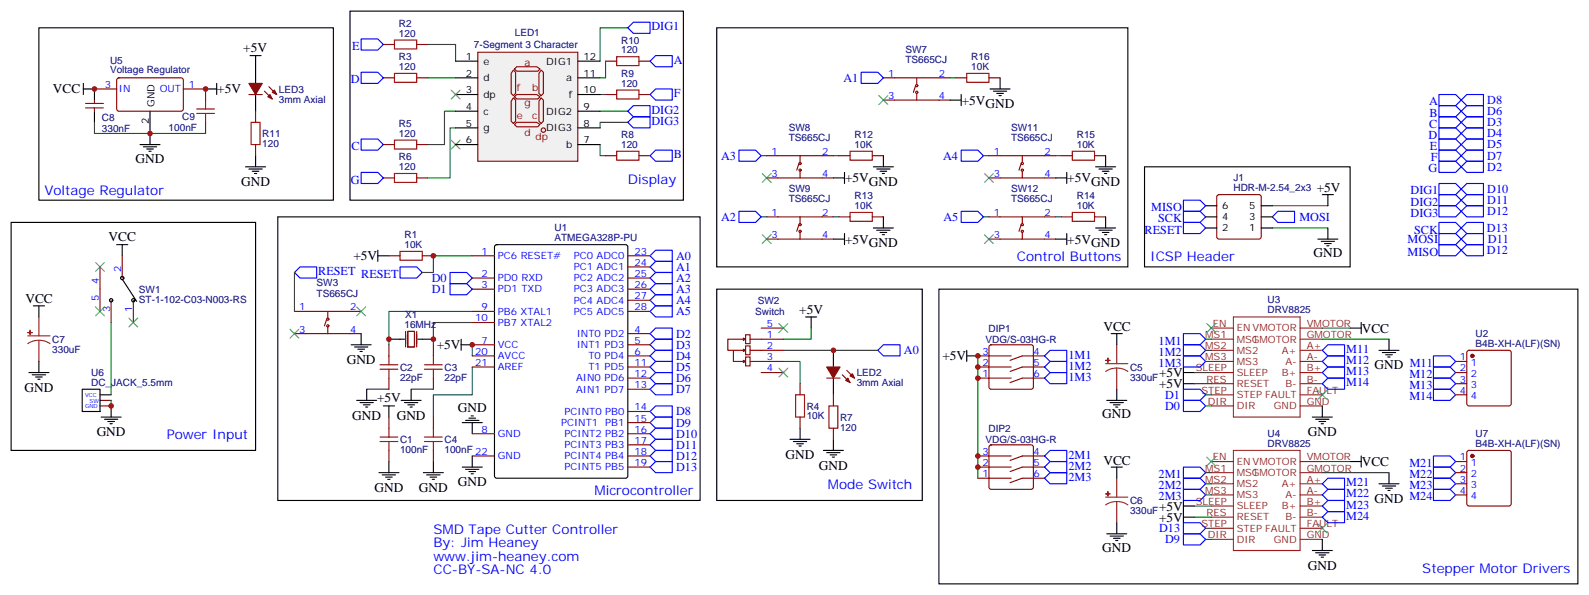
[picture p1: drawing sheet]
<svg xmlns="http://www.w3.org/2000/svg" width="504mm" height="189mm" viewBox="0 0 504 189" stroke-linecap="round" stroke-linejoin="round" font-family="sans-serif">
<g fill="none" stroke="#008700" stroke-width=".35">
<path d="M135.8 14.1h8.8v5.3M192.3 19.4v5.3h-1.8M199.3 8.8h-8.8v10.6M135.8 24.7h8.8M144.6 35.3h-3.5v10.6h-5.3M190.5 30h1.8M190.5 35.3h8.8M199.3 38.8h-8.8v1.8M144.6 40.6h-1.7v15.8h-7.1M190.5 45.9v3.5h1.8M403.9 72.3h17.7M403.9 65.3h17.7"/>
<path d="M149.9 81.1h-12.3v5.3h-3.5M149.9 98.8h-26.4v10.6M149.9 116.4v8.8h-12.3v7.1M149.9 102.3h-12.3v7.1M149.9 109.4v3.5M116.4 123.5h7.1M130.5 123.5h7.1"/>
</g>
<g fill="none" stroke="#00f" stroke-width=".35">
<path d="M114.7 12.3h5.2l1.8 1.8-1.8 1.8h-5.2zM199.3 8.8l1.8-1.7h5.3v3.5h-5.3zM206.4 19.4l1.7-1.8h5.3v3.6h-5.3zM114.7 22.9h5.2l1.8 1.8-1.8 1.8h-5.2zM199.3 35.3l1.8-1.8h5.3v3.5h-5.3zM199.3 38.8l1.8-1.8h5.3v3.6h-5.3zM208.1 28.2h5.3v3.6h-5.3l-1.7-1.8zM114.7 44.1h5.2l1.8 1.8-1.8 1.7h-5.2zM114.7 54.7h5.2l1.8 1.7-1.8 1.8h-5.2zM206.4 49.4l1.7-1.8h5.3v3.6h-5.3zM375.7 70.6h5.3l1.8 1.7-1.8 1.8h-5.3zM375.7 67h5.3l1.8 1.8-1.8 1.8h-5.3z"/>
<path d="M375.7 63.5h5.3l1.8 1.8-1.8 1.7h-5.3zM403.9 68.8l1.8-1.8h5.3v3.6h-5.3zM456.8 74.1h5.3l1.8 1.7-1.8 1.8h-5.3zM456.8 70.6h5.3l1.8 1.7-1.8 1.8h-5.3zM456.8 77.6h5.3l1.8 1.8-1.8 1.7h-5.3zM463.9 72.3l1.8-1.7h5.3v3.5h-5.3zM463.9 75.8l1.8-1.7h5.3v3.5h-5.3zM463.9 79.4l1.8-1.8h5.3v3.5h-5.3zM127 84.7h5.3l1.8 1.7-1.8 1.8h-5.3zM142.9 90h5.3l1.7 1.7-1.7 1.8h-5.3zM142.9 86.4h5.3l1.7 1.8-1.7 1.8h-5.3zM206.4 98.8l1.7-1.8h5.3v3.5h-5.3z"/>
<path d="M206.4 95.2l1.7-1.7h5.3v3.5h-5.3zM206.4 91.7l1.7-1.7h5.3v3.5h-5.3zM206.4 88.2l1.7-1.8h5.3v3.6h-5.3zM206.4 84.7l1.7-1.8h5.3v3.5h-5.3zM206.4 81.1l1.7-1.7h5.3v3.5h-5.3zM206.4 119.9l1.7-1.7h5.3v3.5h-5.3zM206.4 116.4l1.7-1.7h5.3v3.5h-5.3zM206.4 112.9l1.7-1.8h5.3v3.6h-5.3zM206.4 109.4l1.7-1.8h5.3v3.5h-5.3zM206.4 105.8l1.7-1.7h5.3v3.5h-5.3zM206.4 137.6l1.7-1.8h5.3v3.5h-5.3zM206.4 130.5l1.7-1.7h5.3v3.5h-5.3z"/>
<path d="M206.4 123.5l1.7-1.8h5.3v3.5h-5.3zM208.1 132.3h5.3v3.5h-5.3l-1.7-1.7zM206.4 148.2l1.7-1.8h5.3v3.5h-5.3zM206.4 144.6l1.7-1.7h5.3v3.5h-5.3zM206.4 141.1l1.7-1.8h5.3v3.6h-5.3z"/>
</g>
<g fill="none" stroke="#000" stroke-width=".35">
<path d="M111.1 3.5h105.9v60h-105.9zM88.2 68.8h134v89.9h-134zM119.9 79.4v3.5M157.2 77.8l.5-.2h40.9l.7 .4v73l-.4 .6-41.2 .1-.7-.5v-72.9zM382.8 72.3h3.5M382.8 68.8h3.5M382.8 65.3h3.5M400.4 72.3h3.5M400.4 68.8h3.5M400.4 65.3h3.5M418.4 75.8h6.3M419.5 76.6h4.2"/>
<path d="M419.8 61.7h3.5M420.5 77.3h2.1M421.2 78h.7M421.6 61.7v3.6M421.6 72.3v3.5M119.9 81.1h3.6M123.5 107.6h4.9M132.6 107.6h5M146.4 109.4h3.5M146.4 107.6v3.5M113.2 127h6.4M114.3 127.7h4.2"/>
<path d="M115.4 128.4h2.1M116.1 129.1h.7M116.4 123.5v3.5M121.7 128.8h3.5M123.5 128.8v3.5M127.4 127h6.3M128.4 127.7h4.2M129.5 128.4h2.1M130.2 129.1h.7M130.5 123.5v3.5M146.8 134.1h6.3M147.8 133.3h4.2"/>
<path d="M148.9 132.6h2.1M149.6 131.9h.7M149.9 134.1v3.5M120.3 149.9h6.3M121.4 150.6h4.2M122.4 151.3h2.1M123.1 152h.7M123.5 146.4v3.5M134.4 149.9h6.4M135.5 150.6h4.2M136.5 151.3h2.1M137.2 152h.7"/>
<path d="M137.6 146.4v3.5M146.8 148.2h6.3M147.8 148.9h4.2M148.9 149.6h2.1M149.6 150.3h.7M149.9 144.6v3.6"/>
</g>
<g fill="none" stroke="#870000" stroke-width=".35">
<path d="M121.7 14.1h3.5M132.3 14.1h3.5M192.3 19.4h3.5M202.8 19.4h3.6M121.7 24.7h3.5M132.3 24.7h3.5M192.3 30h3.5M202.8 30h3.6M121.7 56.4h3.5M121.7 45.9h3.5M132.3 56.4h3.5M132.3 45.9h3.5"/>
<path d="M192.3 49.4h3.5M202.8 49.4h3.6M386.5 61.9l.5-.2h12.7l.5 .2 .2 .5v12.7l-.2 .5-.5 .2h-12.7l-.5-.2-.2-.5v-12.7zM123.5 81.1h3.5M134.1 81.1h3.5M149.9 81.1h7.1M149.9 88.2h7.1M149.9 91.7h7.1M149.9 98.8h7.1M199.3 81.1h7.1M199.3 88.2h7.1M199.3 91.7h7.1"/>
<path d="M199.3 98.8h7.1M199.3 84.7h7.1M199.3 95.2h7.1M123.5 109.4v3.5M123.5 119.9v3.6M128.8 105.1v5M129.5 105.1h2.1v5h-2.1zM132.3 105.1v5M137.6 109.4v3.5M137.6 119.9v3.6M149.9 109.4h7.1M149.9 112.9h7.1"/>
<path d="M149.9 102.3h7.1M149.9 116.4h7.1M199.3 105.8h7.1M199.3 109.4h7.1M199.3 112.9h7.1M199.3 116.4h7.1M199.3 119.9h7.1M232.8 111.1v3.6h3.9M236 114.3l.7 .4-.7 .3zM236 110.8l.7 .3-.7 .4zM236 107.2l.7 .4-.7 .3zM236.4 107.6h-5.3v3.5h5.6"/>
<path d="M236.7 106.2h1.4v2.8h-1.4zM236.7 109.7h1.4v2.8h-1.4zM236.7 113.2h1.4v2.9h-1.4zM238.1 114.7h10.6M238.1 107.6h10.6M238.1 111.1h10.6M241.7 118.2h7M241.7 104.1h7M123.5 132.3v3.5M137.6 132.3v3.5M149.9 137.6h7.1M199.3 137.6h7.1"/>
<path d="M199.3 123.5h7.1M199.3 130.5h7.1M199.3 134.1h7.1M123.5 142.9v3.5M137.6 142.9v3.5M149.9 144.6h7.1M199.3 141.1h7.1M199.3 144.6h7.1M199.3 148.2h7.1"/>
</g>
<g fill="none" stroke="#a10000" stroke-width=".35">
<path d="M125.2 12.7h7.1v2.8h-7.1zM195.8 18h7v2.8h-7zM125.2 23.3h7.1v2.8h-7.1zM195.8 28.6h7v2.8h-7zM125.2 55h7.1v2.9h-7.1zM125.2 44.4h7.1v2.9h-7.1zM195.8 48h7v2.8h-7zM127 79.7h7.1v2.8h-7.1zM120.6 117.1h5.7M120.6 115.7h5.7M123.5 112.9v2.8M123.5 117.1v2.8"/>
<path d="M134.8 117.1h5.6M134.8 115.7h5.6M137.6 112.9v2.8M137.6 117.1v2.8M120.6 138.6h5.7M123.5 135.8v2.8M134.8 138.6h5.6M137.6 135.8v2.8M120.6 140.1h5.7M123.5 140.1v2.8M134.8 140.1h5.6M137.6 140.1v2.8"/>
</g>
<path d="M143.2 44.4l2.8 2.9M146 44.4l-2.8 2.9" fill="none" stroke="#3c3" stroke-width=".35"/>
<path d="M151.7 16.6h31.7v34.6h-31.7z" fill="#f0f0f0" stroke="#870000" stroke-width=".35"/>
<path d="M144.6 19.4h7.1M144.6 24.7h7.1M144.6 30h7.1M144.6 35.3h7.1M183.4 30h7.1M183.4 35.3h7.1M144.6 40.6h7.1M144.6 45.9h7.1M183.4 40.6h7.1M183.4 45.9h7.1" fill="none" stroke="#000" stroke-width=".35"/>
<path d="M163 22.2l.7 .7v6.7l-.7 .7-.7-.7v-6.3zM163 31l.7 .8v6.7l-.7 .7-.7-.7v-6.4zM163.3 21.9l.7-.7h6.4l1 .7-.7 .7h-6.7zM163.3 30.7l.7-.7h6.4l1 .7-.7 .7h-6.7zM163.3 39.5l.7-.7h6.4l1 .7-.7 .7h-6.7zM171.8 22.2l.7 .7v6.7l-.7 .7-.7-.7v-6.3zM171.8 31l.7 .8v6.7l-.7 .7-.7-.7v-6.4z" fill="none" stroke="#870000" stroke-width=".35"/>
<circle cx="172.5" cy="41.3" r=".71" fill="#f0f0f0" stroke="#870000" stroke-width=".35"/>
<g fill="none" stroke="#000" stroke-width=".35">
<path d="M12.3 8.8h93.5v54.7h-93.5zM79.4 17.6h3.5M81.1 17.6v8.9M183.4 19.4h7.1M227.5 8.8h130.6v75.9h-130.6zM26.5 28.2h3.5v3.6M26.5 26.5v3.5M30 35.3v3.5M47.6 35.3v10.6M65.3 28.2h3.5M68.8 26.5v3.5M81.1 30v5.3"/>
<path d="M183.4 24.7h7.1M301.6 31.8h3.6M305.2 30v3.5M314.3 28.2h6.4M315.4 28.9h4.2M316.4 29.6h2.2M317.1 30.3h.8M317.5 24.7v3.5M44.4 45.9h6.4M45.5 46.6h4.2M46.6 47.3h2.1M47.3 48h.7"/>
<path d="M78 52.9h6.3M79 53.6h4.3M80.1 54.3h2.1M80.8 55h.7M81.1 49.4v3.5M264.6 56.4h3.5M268.1 54.7v3.5M277.3 52.9h6.3M278.3 53.6h4.3M279.4 54.3h2.1M280.1 55h.7M280.5 49.4v3.5"/>
<path d="M335.1 56.4h3.6M338.7 54.7v3.5M347.8 52.9h6.4M348.9 53.6h4.2M350 54.3h2.1M350.7 55h.7M351 49.4v3.5M363.4 52.9h65.2v31.8h-65.2zM3.5 70.6h77.6v72.3h-77.6zM37 77.6h3.6M38.8 77.6v3.5M264.6 75.8h3.5"/>
<path d="M268.1 74.1v3.5M277.3 72.3h6.3M278.3 73h4.3M279.4 73.7h2.1M280.1 74.4h.7M280.5 68.8v3.5M335.1 75.8h3.6M338.7 74.1v3.5M347.8 72.3h6.4M348.9 73h4.2M350 73.7h2.1M350.7 74.4h.7"/>
<path d="M351 68.8v3.5M10.6 97h3.5M12.3 97v3.5M38.8 88.5l4.6 7.1M227.5 91.7h65.3v67h-65.3zM298.1 91.7h202.8v93.5h-202.8zM9.2 118.2h6.3M10.2 118.9h4.3M11.3 119.6h2.1M12.3 114.7v3.5M111.5 109.4h6.3M112.5 110.1h4.3"/>
<path d="M113.6 110.8h2.1M114.3 111.5h.7M114.7 105.8v3.6M255.8 100.5h3.5M257.5 100.5v3.6M264.6 111.1v5.3M264.6 119.9v5.3M306.9 112.9h3.5M306.9 111.1v3.6M352.8 105.8h3.5M354.5 105.8v3.6M375.7 116.4v7.1"/>
<path d="M375.7 118.2h3.5M428.6 104.1h3.6M432.2 102.3v3.5M437.8 111.1h6.3M438.9 111.8h4.2M439.9 112.5h2.1M440.6 113.2h.7M441 107.6v3.5M12 120.3h.7M26.1 123.5h5.6v7h-5.6zM31.7 125.2h3.6M32.1 132.3h6.4"/>
<path d="M33.2 133h4.2M34.2 133.7h2.1M34.9 134.4h.7M35.3 128.8v3.5M250.8 139.3h6.4M254 135.8v3.5M264.6 139.3v3.6M351.4 127h6.3M352.4 127.7h4.3M353.5 128.4h2.1M354.2 129.1h.7M354.5 123.5v3.5"/>
<path d="M375.7 121.7h3.5M416.6 132.3h6.4M417.7 133h4.2M418.7 133.7h2.2M419.5 134.4h.7M419.8 128.8v3.5M251.9 140.1h4.2M252.9 140.8h2.2M253.6 141.5h.8M261.4 142.9h6.4M262.5 143.6h4.2M263.5 144.3h2.1"/>
<path d="M264.2 145h.7M352.8 148.2h3.5M354.5 148.2v3.5M375.7 158.7v7.1M428.6 146.4h3.6M432.2 144.6v3.6M437.8 153.5h6.3M438.9 154.2h4.2M439.9 154.9h2.1M440.6 155.6h.7M441 149.9v3.6M351.4 169.3h6.3"/>
<path d="M352.4 170h4.3M353.5 170.7h2.1M354.2 171.4h.7M354.5 165.8v3.5M375.7 160.5h3.5M375.7 164h3.5M416.6 174.6h6.4M417.7 175.3h4.2M418.7 176h2.2M419.5 176.7h.7M419.8 171.1v3.5"/>
<circle cx="35.3" cy="95.3" r=".53"/>
<circle cx="38.8" cy="88.2" r=".53"/>
<circle cx="42.3" cy="95.3" r=".53"/>
</g>
<g fill="#870000" stroke="#870000" stroke-width=".35">
<path d="M262.5 116.4h4.2l-2.1 3.5z"/>
<path d="M268.5 120.6l.7-.7 .7 1.5z"/>
<path d="M270.6 118.5l.7 1.4-1.4-.7z"/>
<path d="M79 26.5h4.3l-2.2 3.5z"/>
<path d="M85 30.7l.7-.7 .7 1.4z"/>
<path d="M86.4 29.3l.7-.7 .7 1.4z"/>
<circle cx="467.4" cy="112.9" r=".53"/>
<circle cx="467.4" cy="144.6" r=".53"/>
</g>
<g fill="none" stroke="#870000" stroke-width=".35">
<path d="M27.2 34.2h5.6M27.2 32.8h5.6M30 28.2h7M30 31.8v1M30 34.2v1.1M37.3 24.9l.4-.2h20.1l.4 .7-.1 9.4-.6 .5-20-.1-.5-.6v-9.2zM58.2 28.2h7.1v3.6M65.3 38.8v3.5M79 30h4.3M81.1 35.3v3.5M84 28.9l2.4 2.5M85.4 27.5l2.4 2.5"/>
<path d="M280.5 24.7h21.1M280.5 31.8h21.1M290.7 27.2l-.7 2.1M291 29.6v2.2M291 24.7v2.1M303.4 24.7h3.5M314 24.7h3.5M81.1 45.9v3.5M243.4 49.4h21.2M243.4 56.4h21.2M253.6 51.9l-.7 2.1M254 54.3v2.1"/>
<path d="M254 49.4v2.1M266.3 49.4h3.6M276.9 49.4h3.6M314 49.4h21.1M314 56.4h21.1M324.2 51.9l-.7 2.1M324.6 54.3v2.1M324.6 49.4v2.1M336.9 49.4h3.5M347.5 49.4h3.5M243.4 68.8h21.2M243.4 75.8h21.2"/>
<path d="M253.6 71.3l-.7 2.1M254 73.7v2.1M254 68.8v2.1M266.3 68.8h3.6M276.9 68.8h3.6M314 68.8h21.1M314 75.8h21.1M324.2 71.3l-.7 2.1M324.6 73.7v2.1M324.6 68.8v2.1M336.9 68.8h3.5M347.5 68.8h3.5"/>
<path d="M31.7 84.7v14.1M35.3 95.2v7.1M38.8 81.1v7.1M42.3 95.2v7.1M93.5 98.8h21.2M104.1 98.8v2.1M93.5 105.8h21.2M103.7 101.2l-.7 2.2M104.1 103.7v2.1M262.5 119.9h4.2M267.4 118.9l2.5 2.5M268.8 117.5l2.5 2.4"/>
<path d="M310.4 119.9h10.6M310.4 116.4h10.6M310.4 112.9h10.6M314.2 109.6l.5-.2h12.7l.5 .2 .2 .5v12.7l-.3 .5-.4 .2h-12.7l-.5-.3-.2-.4v-12.7zM331.6 119.9h-7l-3.9 1.5M331.6 116.4h-7l-3.9 1.4M331.6 112.9h-7l-3.9 1.4M462.1 114.7h3.6M462.1 118.2h3.6M465.9 111.3l.5-.2h12.7l.5 .2 .2 .5v16.3l-.3 .5-.4 .2h-12.7l-.5-.3-.2-.4v-16.3zM31.7 128.8h3.6M31.7 127h3.6"/>
<path d="M254 121.7v3.5M254 132.3v3.5M264.6 125.2v3.6M264.6 135.8v3.5M462.1 121.7h3.6M462.1 125.2h3.6M310.4 148.2h10.6M310.4 151.7h10.6M310.4 144.6h10.6M314.2 141.3l.5-.2h12.7l.5 .2 .2 .5v12.7l-.3 .5-.4 .2h-12.7l-.5-.2-.2-.5v-12.7zM331.6 148.2h-7l-3.9 1.4M331.6 151.7h-7l-3.9 1.4"/>
<path d="M331.6 144.6h-7l-3.9 1.4M462.1 146.4h3.6M462.1 149.9h3.6M462.1 153.5h3.6M462.1 157h3.6M465.9 143.1l.5-.2h12.7l.5 .2 .2 .5v16.2l-.3 .5-.4 .2h-12.7l-.5-.2-.2-.5v-16.2z"/>
<circle cx="291" cy="29.3" r=".35"/>
<circle cx="291" cy="27.2" r=".35"/>
<circle cx="254" cy="54" r=".35"/>
<circle cx="254" cy="51.9" r=".35"/>
<circle cx="324.6" cy="54" r=".35"/>
<circle cx="324.6" cy="51.9" r=".35"/>
<circle cx="254" cy="73.4" r=".35"/>
<circle cx="254" cy="71.3" r=".35"/>
<circle cx="324.6" cy="71.3" r=".35"/>
<circle cx="324.6" cy="73.4" r=".35"/>
<circle cx="104.1" cy="101.2" r=".35"/>
<circle cx="104.1" cy="103.4" r=".35"/>
</g>
<g fill="none" stroke="#00f" stroke-width=".35">
<path d="M273.4 22.9h5.3l1.8 1.8-1.8 1.8h-5.3zM456.8 30h5.3l1.8 1.8-1.8 1.7h-5.3zM456.8 33.5h5.3l1.8 1.8-1.8 1.7h-5.3zM456.8 37h5.3l1.8 1.8-1.8 1.8h-5.3zM463.9 38.8l1.8-1.8h5.3v3.6h-5.3zM463.9 31.8l1.8-1.8h5.3v3.5h-5.3zM463.9 35.3l1.8-1.8h5.3v3.5h-5.3zM234.6 47.6h5.3l1.8 1.8-1.8 1.8h-5.3zM305.2 47.6h5.2l1.8 1.8-1.8 1.8h-5.2zM456.8 58.2h5.3l1.8 1.8-1.8 1.7h-5.3zM456.8 40.6h5.3l1.8 1.7-1.8 1.8h-5.3zM456.8 44.1h5.3l1.8 1.8-1.8 1.7h-5.3z"/>
<path d="M456.8 47.6h5.3l1.8 1.8-1.8 1.8h-5.3zM456.8 51.2h5.3l1.8 1.7-1.8 1.8h-5.3zM463.9 60l1.8-1.8h5.3v3.5h-5.3zM463.9 52.9l1.8-1.7h5.3v3.5h-5.3zM463.9 49.4l1.8-1.8h5.3v3.6h-5.3zM463.9 45.9l1.8-1.8h5.3v3.5h-5.3zM463.9 42.3l1.8-1.7h5.3v3.5h-5.3zM234.6 67h5.3l1.8 1.8-1.8 1.8h-5.3zM305.2 67h5.2l1.8 1.8-1.8 1.8h-5.2zM456.8 61.7h5.3l1.8 1.8-1.8 1.8h-5.3zM456.8 65.3h5.3l1.8 1.7-1.8 1.8h-5.3zM463.9 67l1.8-1.7h5.3v3.5h-5.3z"/>
<path d="M463.9 63.5l1.8-1.8h5.3v3.6h-5.3zM93.5 86.4l1.7-1.7h5.3v3.5h-5.3zM278.7 111.1l1.8-1.7h5.3v3.5h-5.3zM331.6 112.9l1.8-1.8h5.3v3.6h-5.3zM331.6 116.4l1.8-1.7h5.3v3.5h-5.3zM333.4 118.2h5.3v3.5h-5.3l-1.8-1.8zM375.7 105.8h5.3l1.8 1.8-1.8 1.8h-5.3zM375.7 109.4h5.3l1.8 1.7-1.8 1.8h-5.3zM375.7 112.9h5.3l1.8 1.8-1.8 1.7h-5.3zM419.8 111.1l1.8-1.7h5.3v3.5h-5.3zM419.8 114.7l1.8-1.8h5.3v3.5h-5.3zM419.8 118.2l1.8-1.8h5.3v3.5h-5.3z"/>
<path d="M421.6 119.9h5.3v3.6h-5.3l-1.8-1.8zM455.1 112.9h5.3l1.7 1.8-1.7 1.7h-5.3zM455.1 119.9h5.3l1.7 1.8-1.7 1.8h-5.3zM455.1 116.4h5.3l1.7 1.8-1.7 1.7h-5.3zM375.7 127h5.3l1.8 1.8-1.8 1.7h-5.3zM375.7 123.5h5.3l1.8 1.7-1.8 1.8h-5.3zM455.1 123.5h5.3l1.7 1.7-1.7 1.8h-5.3zM331.6 148.2l1.8-1.8h5.3v3.5h-5.3zM333.4 142.9h5.3v3.5h-5.3l-1.8-1.8zM333.4 149.9h5.3v3.6h-5.3l-1.8-1.8zM375.7 148.2h5.3l1.8 1.7-1.8 1.8h-5.3zM375.7 151.7h5.3l1.8 1.8-1.8 1.7h-5.3z"/>
<path d="M375.7 155.2h5.3l1.8 1.8-1.8 1.7h-5.3zM419.8 157l1.8-1.8h5.3v3.5h-5.3zM421.6 151.7h5.3v3.5h-5.3l-1.8-1.7zM455.1 144.6h5.3l1.7 1.8-1.7 1.8h-5.3zM455.1 148.2h5.3l1.7 1.7-1.7 1.8h-5.3zM455.1 151.7h5.3l1.7 1.8-1.7 1.7h-5.3zM455.1 155.2h5.3l1.7 1.8-1.7 1.7h-5.3zM375.7 169.3h5.3l1.8 1.8-1.8 1.8h-5.3zM375.7 165.8h5.3l1.8 1.8-1.8 1.7h-5.3zM419.8 160.5l1.8-1.8h5.3v3.6h-5.3zM419.8 164l1.8-1.7h5.3v3.5h-5.3z"/>
</g>
<g fill="none" stroke="#3c3" stroke-width=".35">
<path d="M143.2 28.6l2.8 2.8M146 28.6l-2.8 2.8M279 30.3l2.9 2.9M281.9 30.3l-2.9 2.9M242 55l2.8 2.9M244.8 55l-2.8 2.9M312.6 55l2.8 2.9M315.4 55l-2.8 2.9M242 74.4l2.8 2.9M244.8 74.4l-2.8 2.9M312.6 74.4l2.8 2.9M315.4 74.4l-2.8 2.9"/>
<path d="M30.3 83.3l2.9 2.8M30.3 97.4l2.9 2.8M33.2 83.3l-2.9 2.8M33.2 97.4l-2.9 2.8M113.2 97.4l2.9 2.8M116.1 97.4l-2.9 2.8M40.9 100.9l2.8 2.8M43.7 100.9l-2.8 2.8M92.1 104.4l2.8 2.8M94.9 104.4l-2.8 2.8M247.3 102.7l2.8 2.8M247.3 116.8l2.8 2.8"/>
<path d="M250.1 102.7l-2.8 2.8M250.1 116.8l-2.8 2.8M383.1 102.7l2.8 2.8M385.9 102.7l-2.8 2.8M418.4 123.8l2.8 2.8M421.2 123.8l-2.8 2.8M383.1 145l2.8 2.8M385.9 145l-2.8 2.8M418.4 166.2l2.8 2.8M421.2 166.2l-2.8 2.8"/>
</g>
<g fill="none" stroke="#8c2424" stroke-width=".35">
<path d="M8.8 106.5h7.1M12.3 107.9l1.9 .3 1.7 .8M12.3 107.9l-1.8 .3-1.7 .8M12.3 100.5v6M12.3 107.9v6.8M351 115.4h7.1M354.5 116.8l1.9 .2 1.7 .8M354.5 116.8l-1.8 .2-1.7 .8M354.5 109.4v6M354.5 116.8v6.7M384.5 104.1h7.1M384.5 107.6h7.1"/>
<path d="M384.5 111.1h7.1M384.5 114.7h7.1M384.5 118.2h7.1M391.6 100.5h21.1v31.8h-21.1zM412.7 104.1h7.1M412.7 107.6h7.1M412.7 111.1h7.1M412.7 114.7h7.1M412.7 118.2h7.1M384.5 121.7h7.1M384.5 125.2h7.1M384.5 128.8h7.1"/>
<path d="M412.7 121.7h7.1M412.7 125.2h7.1M412.7 128.8h7.1M351 157.7h7.1M354.5 159.1l1.9 .2 1.7 .9M354.5 159.1l-1.8 .2-1.7 .9M354.5 151.7v6M354.5 159.1v6.7M384.5 146.4h7.1M384.5 149.9h7.1M384.5 153.5h7.1M384.5 157h7.1"/>
<path d="M391.6 142.9h21.1v31.7h-21.1zM412.7 146.4h7.1M412.7 149.9h7.1M412.7 153.5h7.1M412.7 157h7.1M384.5 160.5h7.1M384.5 164h7.1M384.5 167.6h7.1M384.5 171.1h7.1M412.7 160.5h7.1M412.7 164h7.1M412.7 167.6h7.1"/>
<path d="M412.7 171.1h7.1"/>
</g>
<g fill="#8c2424" stroke="#8c2424" stroke-width=".35">
<path d="M351 114.3h1.4z"/>
<path d="M351.7 113.6l.1 1.4z"/>
<path d="M351 156.6l1.4 .1z"/>
<path d="M351.7 155.9l.1 1.4z"/>
<path d="M8.8 105.5h1.4z"/>
<path d="M9.5 104.8l.1 1.4z"/>
</g>
<g fill="none" stroke="#008700" stroke-width=".35">
<path d="M30 38.8v3.5h35.3M301.6 24.7h1.8M241.7 49.4h1.7M264.6 49.4h1.7M312.2 49.4h1.8M335.1 49.4h1.8M241.7 68.8h1.7M264.6 68.8h1.7M312.2 68.8h1.8M335.1 68.8h1.8M93.5 86.4v12.4M35.3 102.3v22.9"/>
<path d="M248.7 114.7h5.3v7M248.7 111.1h30M257.5 104.1v3.5h-8.8M310.4 112.9v38.8M379.2 118.2h5.3M382.8 114.7h1.7M382.8 111.1h1.7M382.8 107.6h1.7M419.8 107.6h21.2M419.8 104.1h8.8M35.3 127v1.8M379.2 121.7h5.3"/>
<path d="M382.8 125.2h1.7M382.8 128.8h1.7M382.8 149.9h1.7M382.8 153.5h1.7M382.8 157h1.7M419.8 149.9h21.2M419.8 146.4h8.8M379.2 160.5h5.3M379.2 164h5.3M382.8 167.6h1.7M382.8 171.1h1.7"/>
</g>
<path d="M62.4 36h5.7M62.4 34.6h5.7M65.3 31.8v2.8M65.3 36v2.8M79.7 38.8h2.8v7.1h-2.8zM306.9 23.3h7.1v2.8h-7.1zM269.9 48h7v2.8h-7zM340.4 48h7.1v2.8h-7.1zM269.9 67.4h7v2.8h-7zM340.4 67.4h7.1v2.8h-7.1zM252.6 125.2h2.8v7.1h-2.8zM263.2 128.8h2.8v7h-2.8z" fill="none" stroke="#a10000" stroke-width=".35"/>
<g fill="#c00">
<circle cx="137.6" cy="81.1" r=".88"/>
<circle cx="123.5" cy="107.6" r=".88"/>
<circle cx="137.6" cy="107.6" r=".88"/>
<circle cx="149.9" cy="109.4" r=".88"/>
<circle cx="310.4" cy="116.4" r=".88"/>
<circle cx="310.4" cy="119.9" r=".88"/>
<circle cx="310.4" cy="148.2" r=".88"/>
<circle cx="310.4" cy="144.6" r=".88"/>
<circle cx="310.4" cy="112.9" r=".88"/>
<circle cx="30" cy="28.2" r=".88"/>
<circle cx="65.3" cy="28.2" r=".88"/>
<circle cx="47.6" cy="42.3" r=".88"/>
<circle cx="35.3" cy="128.8" r=".88"/>
<circle cx="264.6" cy="111.1" r=".88"/>
</g>
<g font-size="4.2">
<text x="77.3" y="16.5">+5V</text>
<text x="16.8" y="29.7">VCC</text>
<text x="69" y="29.6">+5V</text>
<text x="305.3" y="33.2">+5V</text>
<text x="312.9" y="34.3">GND</text>
<text x="43" y="51.9">GND</text>
<text x="76.6" y="59">GND</text>
<text x="268.3" y="57.9">+5V</text>
<text x="275.9" y="59">GND</text>
<text x="338.8" y="57.9">+5V</text>
<text x="346.4" y="59">GND</text>
<text x="418" y="61">+5V</text>
<text x="34.5" y="76.5">VCC</text>
<text x="268.3" y="77.3">+5V</text>
<text x="338.8" y="77.3">+5V</text>
<text x="112.2" y="82.6">+5V</text>
<text x="275.9" y="78.4">GND</text>
<text x="346.4" y="78.4">GND</text>
<text x="417" y="81.5">GND</text>
<text x="8.1" y="96">VCC</text>
<text x="253.7" y="99.5">+5V</text>
<text x="350.3" y="105.1">VCC</text>
<text x="432.3" y="105.5">VCC</text>
<text x="138.7" y="110.8">+5V</text>
<text x="110.1" y="115.5">GND</text>
<text x="299.2" y="114.3">+5V</text>
<text x="368" y="119.6">+5V</text>
<text x="436.4" y="117.2">GND M11</text>
<text x="7.8" y="124.3">GND</text>
<text x="368" y="123.2">+5V</text>
<text x="119.7" y="127.7">+5V</text>
<text x="145.3" y="130.8">GND</text>
<text x="111.8" y="133.1">GND</text>
<text x="125.9" y="133.1">GND</text>
<text x="350" y="132.6">GND</text>
<text x="30.7" y="138.4">GND</text>
<text x="415.2" y="138.4">GND</text>
<text x="249.4" y="145.5">GND</text>
<text x="260" y="149">GND</text>
<text x="350.3" y="147.5">VCC</text>
<text x="432.3" y="147.8">VCC</text>
<text x="145.3" y="154.2">GND</text>
<text x="118.9" y="156">GND</text>
<text x="133" y="156">GND</text>
<text x="368" y="162">+5V</text>
<text x="436.4" y="159.5">GND M24</text>
<text x="368" y="165.5">+5V</text>
<text x="350" y="175">GND</text>
<text x="415.2" y="180.7">GND</text>
</g>
<g font-size="4.2" fill="#00f">
<text x="199.3" y="58.2">Display</text>
<text x="14.1" y="61.7">Voltage Regulator</text>
<text x="322.8" y="82.9">Control Buttons</text>
<text x="365.1" y="82.9">ICSP Header</text>
<text x="52.9" y="139.3">Pow</text>
<text x="61.5" y="139.3">er Input</text>
<text x="262.8" y="155.2">Mode Sw</text>
<text x="281.9" y="155.2">itch</text>
<text x="188.7" y="157">Microcontroller</text>
<text x="137.6" y="169.3">SMD Tape Cutter Controller</text>
<text x="137.6" y="173.6">By: Jim Heaney</text>
<text x="137.6" y="177.8">w w</text>
<text x="141" y="177.8">w .jim-heaney.com</text>
<text x="137.6" y="182">CC-BY-SA-NC 4.0</text>
<text x="451.6" y="181.7">Stepper Motor Drivers</text>
</g>
<g font-size="3.9" fill="#00f">
<text x="206.8" y="9.6">DIG1</text>
<text x="111.8" y="15.9">E</text>
<text x="213.9" y="20.2">A</text>
<text x="111.3" y="26.5">D</text>
<text x="267.8" y="25.9">A1</text>
<text x="213.9" y="30.7">F</text>
<text x="453.7" y="33.5">A</text>
<text x="472.2" y="33">D8</text>
<text x="206.8" y="36">DIG2</text>
<text x="206.8" y="39.5">DIG3</text>
<text x="453.8" y="40.6">C</text>
<text x="453.8" y="37">B</text>
<text x="472.2" y="40">D3</text>
<text x="472.2" y="36.5">D6</text>
<text x="111.6" y="47.6">C</text>
<text x="453.5" y="44.1">D</text>
<text x="454" y="47.6">E</text>
<text x="472.2" y="47.1">D5</text>
<text x="472.2" y="43.6">D4</text>
<text x="213.9" y="50.1">B</text>
<text x="228.9" y="50.6">A3</text>
<text x="299.4" y="50.6">A4</text>
<text x="454.2" y="51.1">F</text>
<text x="472.2" y="50.6">D7</text>
<text x="111.3" y="58.2">G</text>
<text x="453.5" y="54.7">G</text>
<text x="472.2" y="54.2">D2</text>
<text x="447.8" y="61.7">DIG1</text>
<text x="447.8" y="65.2">DIG2</text>
<text x="472.2" y="64.7">D11</text>
<text x="472.2" y="61.2">D10</text>
<text x="228.9" y="70">A2</text>
<text x="299.5" y="70">A5</text>
<text x="365.5" y="67">MISO</text>
<text x="367.7" y="70.6">SCK</text>
<text x="412.5" y="70">MOSI</text>
<text x="447.8" y="68.7">DIG3</text>
<text x="472.2" y="68.3">D12</text>
<text x="363.4" y="74.1">RESET</text>
<text x="446.9" y="77.1">MOSI</text>
<text x="448.9" y="74.1">SCK</text>
<text x="472.1" y="73.6">D13</text>
<text x="472.4" y="77.1">D11</text>
<text x="214.7" y="82.4">A0</text>
<text x="446.9" y="81.2">MISO</text>
<text x="472.1" y="80.7">D12</text>
<text x="101" y="87.3">RESET RESET</text>
<text x="137" y="89.4">D0</text>
<text x="214.7" y="89.4">A2</text>
<text x="214.7" y="85.9">A1</text>
<text x="137" y="93">D1</text>
<text x="214.7" y="93">A3</text>
<text x="214.7" y="100">A5</text>
<text x="214.7" y="96.5">A4</text>
<text x="214.7" y="107.1">D2</text>
<text x="214.7" y="110.6">D3</text>
<text x="287" y="112.4">A0</text>
<text x="339.2" y="113.7">1M1</text>
<text x="367.8" y="109.4">1M1</text>
<text x="367.8" y="112.9">1M2</text>
<text x="427.4" y="111.9">M11</text>
<text x="214.7" y="117.7">D5</text>
<text x="214.7" y="114.1">D4</text>
<text x="339.2" y="117.3">1M2</text>
<text x="367.8" y="116.4">1M3</text>
<text x="427.4" y="115.5">M12</text>
<text x="427.4" y="119">M13</text>
<text x="447.4" y="119.9">M12</text>
<text x="214.7" y="124.7">D7</text>
<text x="214.7" y="121.2">D6</text>
<text x="339.2" y="120.8">1M3</text>
<text x="427.4" y="122.5">M14</text>
<text x="447.4" y="123.4">M13</text>
<text x="214.7" y="131.8">D8</text>
<text x="369.9" y="130">D0</text>
<text x="369.9" y="126.5">D1</text>
<text x="447.4" y="126.9">M14</text>
<text x="214.7" y="135.3">D9</text>
<text x="214.7" y="142.4">D11</text>
<text x="214.7" y="138.8">D10</text>
<text x="214.7" y="149.4">D13</text>
<text x="214.7" y="145.9">D12</text>
<text x="339.2" y="145.5">2M1</text>
<text x="339.2" y="149">2M2</text>
<text x="447.4" y="148.1">M21</text>
<text x="339.2" y="152.6">2M3</text>
<text x="367.8" y="151.7">2M1</text>
<text x="367.8" y="155.2">2M2</text>
<text x="427.4" y="154.3">M21</text>
<text x="447.4" y="151.6">M22</text>
<text x="447.4" y="155.2">M23</text>
<text x="367.8" y="158.7">2M3</text>
<text x="427.4" y="157.8">M22</text>
<text x="427.4" y="161.3">M23</text>
<text x="427.4" y="164.8">M24</text>
<text x="368" y="168.8">D13</text>
<text x="369.9" y="172.3">D9</text>
</g>
<g font-size="3.2" fill="#000080">
<text x="126.7" y="11.6">120</text>
<text x="126.7" y="8.5">R2</text>
<text x="163.5" y="11.5">LED1</text>
<text x="150.4" y="15.3">7-Segment 3 Character</text>
<text x="197.2" y="16.9">120</text>
<text x="197.2" y="13.8">R10</text>
<text x="287.5" y="16.8">SW7</text>
<text x="34.9" y="23.3">Voltage Regulator</text>
<text x="34.9" y="20.2">U5</text>
<text x="126.7" y="22.2">120</text>
<text x="126.7" y="19.1">R3</text>
<text x="287.5" y="20">TS665CJ</text>
<text x="308.3" y="22.2">10K</text>
<text x="308.3" y="19">R16</text>
<text x="88.6" y="29.4">LED3</text>
<text x="197.2" y="27.5">120</text>
<text x="197.2" y="24.4">R9</text>
<text x="88.5" y="32.6">3mm Axial</text>
<text x="32.4" y="41.7">330nF</text>
<text x="32.4" y="38.5">C8</text>
<text x="53.5" y="41.7">100nF</text>
<text x="57.9" y="38.2">C9</text>
<text x="126.7" y="40.3">R5</text>
<text x="250.4" y="41.5">SW8</text>
<text x="321" y="41.5">SW11</text>
<text x="83.3" y="46.7">120</text>
<text x="83.3" y="43.5">R11</text>
<text x="126.7" y="43.4">120</text>
<text x="197.2" y="46.9">120</text>
<text x="197.2" y="43.8">R8</text>
<text x="250.4" y="44.7">TS665CJ</text>
<text x="271.3" y="46.9">10K</text>
<text x="271.3" y="43.7">R12</text>
<text x="321" y="44.7">TS665CJ</text>
<text x="341.9" y="46.9">10K</text>
<text x="341.9" y="43.7">R15</text>
<text x="126.7" y="54">120</text>
<text x="126.7" y="50.9">R6</text>
<text x="391.6" y="57.5">J1</text>
<text x="250.4" y="64.1">TS665CJ</text>
<text x="250.4" y="60.9">SW9</text>
<text x="271.3" y="63.1">R13</text>
<text x="321" y="64.1">TS665CJ</text>
<text x="321" y="60.9">SW12</text>
<text x="341.9" y="63.1">R14</text>
<text x="391.6" y="60.7">HDR-M-2.54_2x3</text>
<text x="271.3" y="66.3">10K</text>
<text x="341.9" y="66.3">10K</text>
<text x="128.4" y="75.5">R1</text>
<text x="176" y="76.6">ATMEGA328P-PU</text>
<text x="176.1" y="73.4">U1</text>
<text x="128.4" y="78.7">10K</text>
<text x="44.1" y="92.9">SW1</text>
<text x="100.5" y="94.1">TS665CJ</text>
<text x="100.5" y="90.9">SW3</text>
<text x="44.1" y="96">ST-1-102-C03-N003-RS</text>
<text x="128.6" y="100.9">X1</text>
<text x="239.8" y="99.9">Switch</text>
<text x="240.6" y="96.4">SW2</text>
<text x="402.4" y="99.4">DRV8825</text>
<text x="402.4" y="96.2">U3</text>
<text x="128.4" y="104.1">16MHz</text>
<text x="313.8" y="105.2">DIP1</text>
<text x="468.5" y="107">U2</text>
<text x="16.6" y="112">330uF</text>
<text x="16.6" y="108.7">C7</text>
<text x="312.9" y="108.8">VDG/S-03HG-R</text>
<text x="468.5" y="109.9">B4B-XH-A(LF)(SN)</text>
<text x="28.9" y="119.2">U6</text>
<text x="127" y="117.6">C2</text>
<text x="141.1" y="117.6">C3</text>
<text x="272" y="119.3">LED2</text>
<text x="358.8" y="117.6">C5</text>
<text x="28.9" y="122.4">DC_JACK_5.5mm</text>
<text x="127" y="120.7">22pF</text>
<text x="141.1" y="120.7">22pF</text>
<text x="272" y="122.5">3mm Axial</text>
<text x="358.8" y="120.8">330uF</text>
<text x="256.1" y="129.9">R4</text>
<text x="256.1" y="133.1">10K</text>
<text x="266.7" y="136.6">120</text>
<text x="266.7" y="133.5">R7</text>
<text x="313.8" y="137">DIP2</text>
<text x="127" y="143.6">100nF</text>
<text x="127" y="140.5">C1</text>
<text x="141.1" y="143.6">100nF 22</text>
<text x="141.1" y="140.5">C4</text>
<text x="312.9" y="140.5">VDG/S-03HG-R</text>
<text x="402.4" y="141.7">DRV8825</text>
<text x="402.4" y="138.5">U4</text>
<text x="468.5" y="141.7">B4B-XH-A(LF)(SN)</text>
<text x="468.5" y="138.8">U7</text>
<text x="358.8" y="159.9">C6</text>
<text x="358.8" y="163.1">330uF</text>
</g>
<g font-size="3.2">
<text x="147.9" y="19">1</text>
<text x="153.5" y="20.5">e</text>
<text x="173.4" y="20.5">DIG1</text>
<text x="185.2" y="19">12</text>
<text x="147.9" y="24.3">2</text>
<text x="147.9" y="29.6">3</text>
<text x="153.5" y="25.8">d</text>
<text x="179.8" y="25.8">a</text>
<text x="185.2" y="29.6">10</text>
<text x="185.2" y="24.3">11</text>
<text x="49" y="34" transform="rotate(-90 49 34)">GND</text>
<text x="147.9" y="34.9">4</text>
<text x="153.5" y="31">dp</text>
<text x="180.6" y="31">f</text>
<text x="185.2" y="34.9">9</text>
<text x="47.3" y="39.2" transform="rotate(-90 47.3 39.2)">2</text>
<text x="147.9" y="40.2">5</text>
<text x="153.5" y="36.3">c</text>
<text x="153.5" y="41.6">g</text>
<text x="173.4" y="41.6">DIG3</text>
<text x="173.4" y="36.3">DIG2</text>
<text x="185.2" y="40.2">8</text>
<text x="147.9" y="45.5">6</text>
<text x="179.7" y="46.9">b</text>
<text x="185.2" y="45.5">7</text>
<text x="388.1" y="69.8">4</text>
<text x="388.1" y="66.3">6</text>
<text x="396.6" y="69.8">3</text>
<text x="396.6" y="66.3">5</text>
<text x="388.1" y="73.4">2</text>
<text x="396.6" y="73.4">1</text>
</g>
<g font-size="3.2" fill="#800">
<text x="166.5" y="20.8">a</text>
<text x="164" y="28.9">f</text>
<text x="169" y="28.9">b</text>
<text x="166.5" y="33.5">g</text>
<text x="164" y="37.7">e</text>
<text x="169" y="37.7">c</text>
<text x="166.5" y="43">d</text>
<text x="170" y="44.4">dp</text>
</g>
<g font-size="3.2" fill="#00f">
<text x="33.3" y="27.9">3</text>
<text x="37.7" y="29.3">IN</text>
<text x="50.7" y="29.3">OUT</text>
<text x="60" y="27.9">1</text>
<text x="282" y="24.3">1</text>
<text x="298.1" y="24.3">2</text>
<text x="282" y="31.4">3</text>
<text x="298.1" y="31.4">4</text>
<text x="244.9" y="49">1</text>
<text x="261.1" y="49">2</text>
<text x="315.5" y="49">1</text>
<text x="331.6" y="49">2</text>
<text x="244.9" y="56.1">3</text>
<text x="261.1" y="56.1">4</text>
<text x="315.5" y="56.1">3</text>
<text x="331.6" y="56.1">4</text>
<text x="244.9" y="68.4">1</text>
<text x="261.1" y="68.4">2</text>
<text x="315.5" y="68.4">1</text>
<text x="331.6" y="68.4">2</text>
<text x="244.9" y="75.5">3</text>
<text x="261.1" y="75.5">4</text>
<text x="315.5" y="75.5">3</text>
<text x="331.6" y="75.5">4</text>
<text x="152.9" y="80.8">1</text>
<text x="158" y="82.2">PC6 RESET#</text>
<text x="182.2" y="82.2">PC0 ADC0</text>
<text x="201.4" y="80.8">23</text>
<text x="31.4" y="90" transform="rotate(-90 31.4 90)">4</text>
<text x="38.5" y="86.4" transform="rotate(-90 38.5 86.4)">2</text>
<text x="152.9" y="87.8">2</text>
<text x="158" y="89.3">PD0 RXD</text>
<text x="182.2" y="85.7">PC1 ADC1</text>
<text x="182.2" y="89.3">PC2 ADC2</text>
<text x="201.4" y="84.3">24</text>
<text x="201.4" y="87.8">25</text>
<text x="31.4" y="95.5" transform="rotate(-90 31.4 95.5)">5</text>
<text x="152.9" y="91.4">3</text>
<text x="158" y="92.8">PD1 TXD</text>
<text x="182.2" y="92.8">PC3 ADC3</text>
<text x="201.4" y="91.4">26</text>
<text x="201.4" y="94.9">27</text>
<text x="34.9" y="99" transform="rotate(-90 34.9 99)">3</text>
<text x="42" y="99" transform="rotate(-90 42 99)">1</text>
<text x="95" y="98.4">1</text>
<text x="111.1" y="98.4">2</text>
<text x="150.8" y="102">10</text>
<text x="152.9" y="98.4">9</text>
<text x="158" y="99.8">PB6 XTAL1</text>
<text x="182.2" y="96.3">PC4 ADC4</text>
<text x="182.2" y="99.8">PC5 ADC5</text>
<text x="201.4" y="98.4">28</text>
<text x="95" y="105.5">3</text>
<text x="111.1" y="105.5">4</text>
<text x="158" y="103.4">PB7 XTAL2</text>
<text x="183.1" y="106.9">INT0 PD2</text>
<text x="201.4" y="105.5">4</text>
<text x="243.4" y="107.2">1</text>
<text x="243.4" y="103.7">5</text>
<text x="150.8" y="112.5">20</text>
<text x="152.9" y="109">7</text>
<text x="158" y="110.4">VCC</text>
<text x="158" y="113.9">AVCC</text>
<text x="183.1" y="110.4">INT1 PD3</text>
<text x="186.8" y="113.9">T0 PD4</text>
<text x="201.4" y="109">5</text>
<text x="201.4" y="112.5">6</text>
<text x="243.4" y="110.8">2</text>
<text x="312" y="112.5">3</text>
<text x="328.1" y="112.5">4</text>
<text x="150.8" y="116.1">21</text>
<text x="158" y="117.5">AREF</text>
<text x="186.8" y="117.5">T1 PD5</text>
<text x="201.4" y="116.1">11</text>
<text x="201.4" y="119.6">12</text>
<text x="243.4" y="114.3">3</text>
<text x="243.4" y="117.8">4</text>
<text x="312" y="116.1">2</text>
<text x="312" y="119.6">1</text>
<text x="328.1" y="116.1">5</text>
<text x="328.1" y="119.6">6</text>
<text x="463.5" y="114.3">1</text>
<text x="463.5" y="117.8">2</text>
<text x="467" y="116.1">1</text>
<text x="467" y="119.6">2</text>
<text x="182.9" y="121">AIN0 PD6</text>
<text x="182.9" y="124.5">AIN1 PD7</text>
<text x="201.4" y="123.1">13</text>
<text x="463.5" y="121.4">3</text>
<text x="463.5" y="124.9">4</text>
<text x="467" y="123.1">3</text>
<text x="179.2" y="131.6">PCINT0 PB0</text>
<text x="201.4" y="130.2">14</text>
<text x="467" y="126.6">4</text>
<text x="152.9" y="137.2">8</text>
<text x="178.1" y="135.1">PCINT1</text>
<text x="192.2" y="135.1">PB1</text>
<text x="201.4" y="133.7">15</text>
<text x="201.4" y="137.2">16</text>
<text x="158" y="138.6">GND</text>
<text x="179.2" y="138.6">PCINT2 PB2</text>
<text x="179.2" y="142.2">PCINT3 PB3</text>
<text x="201.4" y="140.8">17</text>
<text x="158" y="145.7">GND</text>
<text x="179.2" y="145.7">PCINT4 PB4</text>
<text x="179.2" y="149.2">PCINT5 PB5</text>
<text x="201.4" y="144.3">18</text>
<text x="201.4" y="147.8">19</text>
<text x="312" y="147.8">2</text>
<text x="312" y="144.3">3</text>
<text x="328.1" y="147.8">5</text>
<text x="328.1" y="144.3">4</text>
<text x="463.5" y="146">1</text>
<text x="463.5" y="149.6">2</text>
<text x="467" y="147.8">1</text>
<text x="312" y="151.3">1</text>
<text x="328.1" y="151.3">6</text>
<text x="463.5" y="153.1">3</text>
<text x="467" y="151.3">2</text>
<text x="467" y="154.9">3</text>
<text x="463.5" y="156.6">4</text>
<text x="467" y="158.4">4</text>
</g>
<g font-size="3.2" fill="#8d2323">
<text x="382.6" y="107.2">MS1</text>
<text x="385.1" y="103.7">EN</text>
<text x="392.6" y="105.1">ENVMOTOR</text>
<text x="414.9" y="103.7">VMOTOR</text>
<text x="414.9" y="107.2">GMOTOR</text>
<text x="382.6" y="110.8">MS2</text>
<text x="392.6" y="108.7">MS1</text>
<text x="392.6" y="112.2">MS2</text>
<text x="397.4" y="108.7">GMOTOR</text>
<text x="406.9" y="112.2">A+</text>
<text x="414.9" y="110.8">A+</text>
<text x="379.6" y="117.8">SLEEP</text>
<text x="382.6" y="114.3">MS3</text>
<text x="392.6" y="115.7">MS3</text>
<text x="392.6" y="119.2">SLEEP</text>
<text x="406.9" y="119.2">B+</text>
<text x="408.1" y="115.7">A-</text>
<text x="414.9" y="114.3">A-</text>
<text x="414.9" y="117.8">B+</text>
<text x="381.4" y="124.9">STEP</text>
<text x="383.1" y="121.4">RES</text>
<text x="392.6" y="122.8">RESET</text>
<text x="408.1" y="122.8">B-</text>
<text x="414.9" y="121.4">B-</text>
<text x="414.9" y="124.9">FAULT</text>
<text x="383.5" y="128.4">DIR</text>
<text x="392.6" y="126.3">STEPFAULT</text>
<text x="392.6" y="129.8">DIR</text>
<text x="404.4" y="129.8">GND</text>
<text x="414.9" y="128.4">GND</text>
<text x="382.6" y="149.6">MS1</text>
<text x="385.1" y="146">EN</text>
<text x="392.6" y="147.5">ENVMOTOR</text>
<text x="414.9" y="146">VMOTOR</text>
<text x="414.9" y="149.6">GMOTOR</text>
<text x="382.6" y="153.1">MS2</text>
<text x="392.6" y="151">MS1</text>
<text x="392.6" y="154.5">MS2</text>
<text x="397.4" y="151">GMOTOR</text>
<text x="406.9" y="154.5">A+</text>
<text x="414.9" y="153.1">A+</text>
<text x="379.6" y="160.2">SLEEP</text>
<text x="382.6" y="156.6">MS3</text>
<text x="392.6" y="158">MS3</text>
<text x="392.6" y="161.6">SLEEP</text>
<text x="406.9" y="161.6">B+</text>
<text x="408.1" y="158">A-</text>
<text x="414.9" y="156.6">A-</text>
<text x="414.9" y="160.2">B+</text>
<text x="381.4" y="167.2">STEP</text>
<text x="383.1" y="163.7">RES</text>
<text x="392.6" y="165.1">RESET</text>
<text x="408.1" y="165.1">B-</text>
<text x="414.9" y="163.7">B-</text>
<text x="414.9" y="167.2">FAULT</text>
<text x="383.5" y="170.7">DIR</text>
<text x="392.6" y="168.6">STEPFAULT</text>
<text x="392.6" y="172.2">DIR</text>
<text x="404.4" y="172.2">GND</text>
<text x="414.9" y="170.7">GND</text>
</g>
<g font-size="1.8" fill="#00f">
<text x="27" y="125.9">VCC</text>
<text x="27" y="129.5">GND</text>
<text x="28.4" y="127.7">SW</text>
</g>
</svg>
